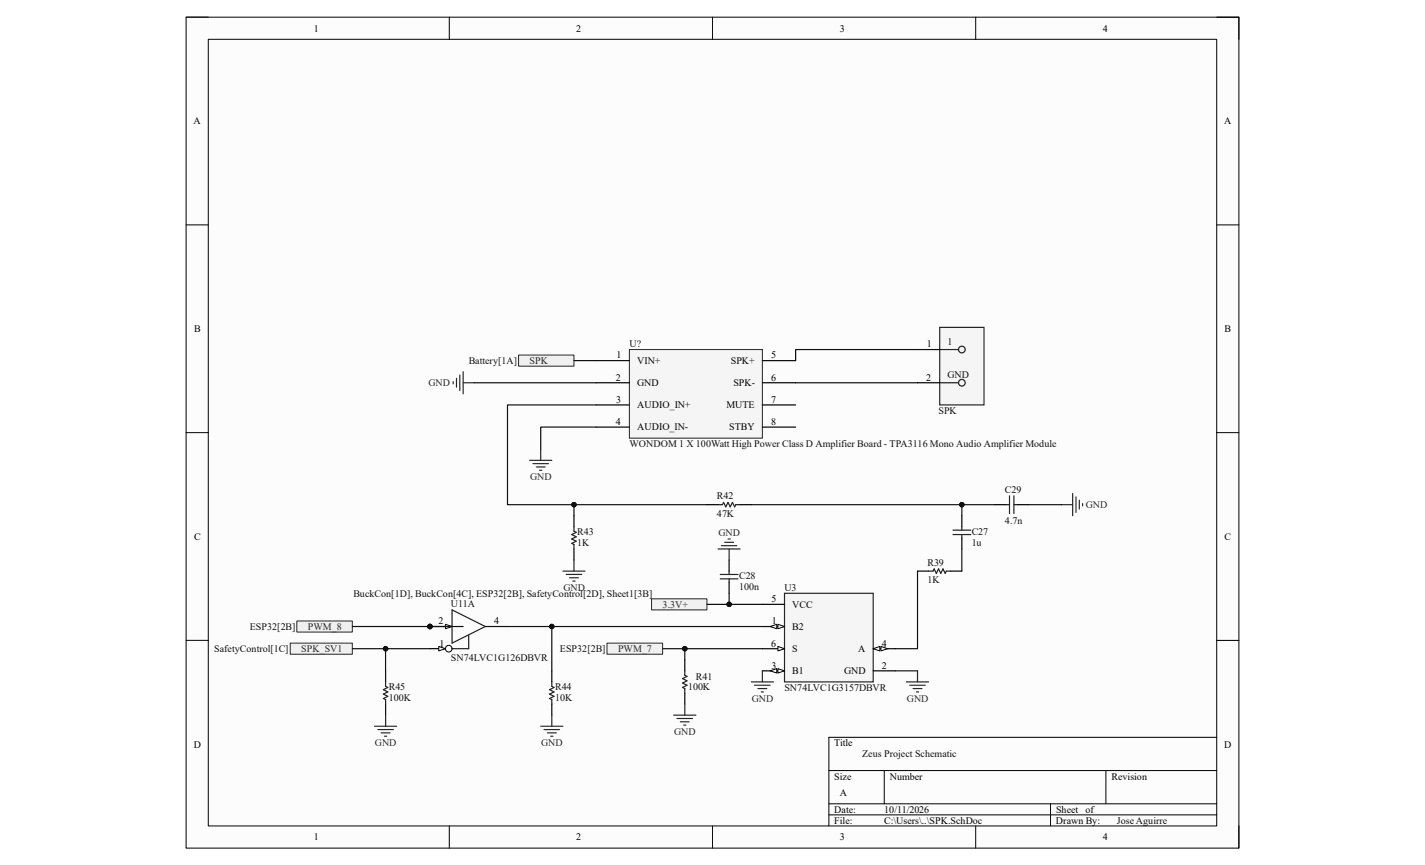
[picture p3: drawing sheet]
<svg xmlns="http://www.w3.org/2000/svg" width="356mm" height="216mm" viewBox="0 0 356 216" stroke-linecap="round" stroke-linejoin="round" font-family="sans-serif">
<path d="M46.4 4.3h262.8v207.4h-262.8z" fill-rule="evenodd" fill="#fcfcfc"/>
<path d="M46.4 4.3h262.8v207.4h-262.8z" fill="none" stroke="#000" stroke-width=".25"/>
<path d="M52 9.8h251.6v196.4h-251.6z" fill-rule="evenodd" fill="#fcfcfc"/>
<g fill="none" stroke="#000" stroke-width=".25">
<path d="M46.4 4.3h5.6M52 9.8h251.6v196.4h-251.6zM112.1 4.3v5.5M177.8 4.3v5.5M243.5 4.3v5.5M303.6 4.3h5.6v5.5M46.4 56.1h5.6M303.6 56.1h5.6M46.4 108h5.6M303.6 108h5.6M46.4 159.8h5.6M303.6 159.8h5.6"/>
<path d="M206.8 192.3h96.8M220.7 192.3v8.3M276 192.3v8.3M303.6 184h-96.8v22.2M112.1 206.2v5.5M177.8 206.2v5.5M206.8 200.6h96.8M206.8 203.4h96.8M243.5 206.2v5.5M262.1 200.6v5.6M309.2 206.2v5.5"/>
</g>
<path d="M234.5 81.7h11.1v19.4h-11.1z" fill-rule="evenodd" fill="#f5f5f5"/>
<path d="M234.5 81.7h11.1v19.4h-11.1z" fill="none" stroke="#262626" stroke-width=".3"/>
<g fill="none" stroke="#1c1c1c" stroke-width=".3">
<path d="M234.5 87.2h4.7M234.5 95.5h4.7"/>
<circle cx="240" cy="95.5" r=".83"/>
<circle cx="240" cy="87.2" r=".83"/>
</g>
<path d="M229 87.2h5.5M229 95.5h5.5" fill="none" stroke="#000" stroke-width=".3"/>
<path d="M157.1 87.2h33.1v22.2h-33.1z" fill-rule="evenodd" fill="#f5f5f5"/>
<path d="M157.1 87.2h33.1v22.2h-33.1z" fill="none" stroke="#262626" stroke-width=".25"/>
<path d="M148.8 90h8.3M148.8 95.5h8.3M190.2 90h8.3M190.2 95.5h8.3M148.8 101.1h8.3M148.8 106.6h8.3M190.2 101.1h8.3M190.2 106.6h8.3" fill="none" stroke="#000" stroke-width=".3"/>
<path d="M129.4 88.6h13.8v2.8h-13.8z" fill-rule="evenodd" fill="#f0f0f0"/>
<path d="M129.4 88.6h13.8v2.8h-13.8z" fill="none" stroke="#262626" stroke-width=".25"/>
<path d="M113.1 95.3v.5M113.9 94.4v2.2M114.7 93.6v3.9M115.6 92.8v5.5M115.6 95.5h2.7M132.2 114.9h5.5M133 115.7h3.9M133.8 116.6h2.2M134.7 117.4h.5M134.9 112.1v2.8" fill="none" stroke="#262626" stroke-width=".3"/>
<path d="M151.5 160.5h13.9v2.8h-13.9z" fill-rule="evenodd" fill="#f0f0f0"/>
<path d="M151.5 160.5h13.9v2.8h-13.9z" fill="none" stroke="#262626" stroke-width=".25"/>
<path d="M195.8 148.1h22.1v22.1h-22.1z" fill-rule="evenodd" fill="#f5f5f5"/>
<path d="M195.8 148.1h22.1v22.1h-22.1z" fill="none" stroke="#262626" stroke-width=".3"/>
<path d="M190.2 150.8h5.6M217.9 161.9h5.5" fill="none" stroke="#000" stroke-width=".3"/>
<path d="M217.9 161.9l1.7-.5v1.1z" fill="#fbfbfb"/>
<path d="M217.9 161.9l1.7-.5v1.1z" fill="none" stroke="#000" stroke-width=".25"/>
<path d="M219.8 161.4l1.7 .5-1.7 .6z" fill="#fbfbfb"/>
<path d="M219.8 161.4l1.7 .5-1.7 .6z" fill="none" stroke="#000" stroke-width=".25"/>
<path d="M190.2 167.4h5.6" fill="none" stroke="#000" stroke-width=".3"/>
<path d="M194.1 166.9l1.7 .5-1.7 .6z" fill="#fbfbfb"/>
<path d="M194.1 166.9l1.7 .5-1.7 .6z" fill="none" stroke="#000" stroke-width=".25"/>
<path d="M192.2 167.4l1.6-.5v1.1z" fill="#fbfbfb"/>
<path d="M192.2 167.4l1.6-.5v1.1z" fill="none" stroke="#000" stroke-width=".25"/>
<path d="M190.2 156.4h5.6" fill="none" stroke="#000" stroke-width=".3"/>
<path d="M194.1 155.8l1.7 .6-1.7 .5z" fill="#fbfbfb"/>
<path d="M194.1 155.8l1.7 .6-1.7 .5z" fill="none" stroke="#000" stroke-width=".25"/>
<path d="M192.2 156.4l1.6-.6v1.1z" fill="#fbfbfb"/>
<path d="M192.2 156.4l1.6-.6v1.1z" fill="none" stroke="#000" stroke-width=".25"/>
<path d="M190.2 161.9h5.6" fill="none" stroke="#000" stroke-width=".3"/>
<path d="M194.1 161.4l1.7 .5-1.7 .6z" fill="#fbfbfb"/>
<path d="M194.1 161.4l1.7 .5-1.7 .6z" fill="none" stroke="#000" stroke-width=".25"/>
<path d="M217.9 167.4h5.5" fill="none" stroke="#000" stroke-width=".3"/>
<path d="M162.6 149.5h13.8v2.7h-13.8z" fill-rule="evenodd" fill="#f0f0f0"/>
<path d="M162.6 149.5h13.8v2.7h-13.8z" fill="none" stroke="#262626" stroke-width=".25"/>
<g fill="none" stroke="#262626" stroke-width=".3">
<path d="M179.2 137h5.5M180 136.2h3.9M180.8 135.4h2.2M181.7 134.5h.5M181.9 137v2.8M264.9 126h2.8M267.7 123.2v5.5M268.5 124v3.9M269.3 124.9v2.2M270.2 125.7v.5M168.1 178.5h5.6M169 179.3h3.8"/>
<path d="M170.9 175.7v2.8M187.5 170.2h5.5M188.3 171h3.9M189.1 171.9h2.2M190 172.7h.5M190.2 167.4v2.8M226.2 170.2h5.5M227 171h3.9M227.8 171.9h2.3M228.7 172.7h.5M229 167.4v2.8M169.8 180.2h2.2"/>
<path d="M170.6 181h.6"/>
</g>
<path d="M181.9 139.8v2.7M240 128.7v2.8M240 134.3v2.7M181.9 145.3v2.8M229 142.5h2.7M237.3 142.5h2.7M170.9 164.7v2.7M170.9 173v2.7" fill="none" stroke="#000" stroke-width=".3"/>
<path d="M237.8 132.3h4.4M237.8 133.4h4.4M240 131.5v.8M240 133.4v.9M179.7 143.4h4.5M179.7 144.5h4.5M181.9 142.5v.9M181.9 144.5v.8M231.7 142.5h1.1l.3-.5 .6 1.1 .5-1.1 .6 1.1 .5-1.1 .6 1.1 .2-.6h1.2M170.9 167.4v1.1l.5 .3-1.1 .6 1.1 .5-1.1 .6 1.1 .5-1.1 .6 .6 .3v1.1" fill="none" stroke="#1c1c1c" stroke-width=".3"/>
<path d="M72.4 160.5h15.5v2.8h-15.5z" fill-rule="evenodd" fill="#f0f0f0"/>
<path d="M72.4 160.5h15.5v2.8h-15.5z" fill="none" stroke="#262626" stroke-width=".25"/>
<path d="M143.2 128.7v2.8M143.2 137v2.8M176.4 126h2.8M184.7 126h2.8M248.3 126h2.8M253.9 126h2.7" fill="none" stroke="#000" stroke-width=".3"/>
<path d="M143.2 131.5v1.1l.6 .3-1.1 .5 1.1 .6-1.1 .5 1.1 .6-1.1 .5 .5 .3v1.1M179.2 126h1.1l.3-.6 .5 1.1 .6-1.1 .5 1.1 .6-1.1 .5 1.1 .3-.5h1.1M251.1 126h.8M251.9 123.8v4.4M253 123.8v4.4M253 126h.9" fill="none" stroke="#1c1c1c" stroke-width=".3"/>
<path d="M143.2 139.8v2.7M140.5 142.5h5.5M141.3 143.4h3.9M142.1 144.2h2.2M143 145h.5" fill="none" stroke="#262626" stroke-width=".3"/>
<circle cx="107.3" cy="156.4" r=".55" fill="#0e0e0e"/>
<circle cx="107.3" cy="156.4" r=".55" fill="none" stroke="#0e0e0e" stroke-width=".25"/>
<path d="M121.1 156.4h5.5M107.3 161.9h5.5" fill="none" stroke="#000" stroke-width=".3"/>
<circle cx="112" cy="161.9" r=".83" fill="#fbfbfb"/>
<circle cx="112" cy="161.9" r=".83" fill="none" stroke="#000" stroke-width=".25"/>
<path d="M109.5 161.4l1.7 .5-1.7 .6z" fill="#fbfbfb"/>
<path d="M109.5 161.4l1.7 .5-1.7 .6z" fill="none" stroke="#000" stroke-width=".25"/>
<path d="M107.3 156.4h5.5" fill="none" stroke="#000" stroke-width=".3"/>
<path d="M111.2 155.8l1.6 .6-1.6 .5z" fill="#fbfbfb"/>
<path d="M111.2 155.8l1.6 .6-1.6 .5z" fill="none" stroke="#000" stroke-width=".25"/>
<circle cx="107.3" cy="156.4" r=".55" fill="#0e0e0e"/>
<circle cx="107.3" cy="156.4" r=".55" fill="none" stroke="#0e0e0e" stroke-width=".25"/>
<path d="M112.8 152.2l8.3 4.2-8.3 4.1zM117 158.6v3.3h-4.2" fill="none" stroke="#1c1c1c" stroke-width=".3"/>
<path d="M74.1 155h13.8v2.8h-13.8z" fill-rule="evenodd" fill="#f0f0f0"/>
<path d="M74.1 155h13.8v2.8h-13.8z" fill="none" stroke="#262626" stroke-width=".25"/>
<path d="M137.7 167.4v2.8M137.7 175.7v2.8" fill="none" stroke="#000" stroke-width=".3"/>
<path d="M137.7 170.2v1.1l.6 .3-1.2 .5 1.2 .6-1.2 .5 1.2 .6-1.2 .5 .6 .3v1.1" fill="none" stroke="#1c1c1c" stroke-width=".3"/>
<path d="M137.7 178.5v2.8M134.9 181.3h5.6M135.8 182.1h3.8M136.6 182.9h2.2M137.4 183.8h.6" fill="none" stroke="#262626" stroke-width=".3"/>
<path d="M118.3 95.5h30.5M143.2 90h5.6M198.5 95.5h30.5M229 87.2h-30.5v2.8M148.8 106.6h-13.9v5.5M165.4 161.9h24.8" fill="none" stroke="#0e0e0e" stroke-width=".3"/>
<circle cx="170.9" cy="161.9" r=".55" fill="#0e0e0e"/>
<circle cx="170.9" cy="161.9" r=".55" fill="none" stroke="#0e0e0e" stroke-width=".25"/>
<path d="M240 137v5.5M176.4 150.8h13.8" fill="none" stroke="#0e0e0e" stroke-width=".3"/>
<circle cx="182" cy="150.8" r=".55" fill="#0e0e0e"/>
<circle cx="182" cy="150.8" r=".55" fill="none" stroke="#0e0e0e" stroke-width=".25"/>
<path d="M181.9 148.1v2.7M223.4 167.4h5.6" fill="none" stroke="#0e0e0e" stroke-width=".3"/>
<circle cx="182" cy="150.8" r=".55" fill="#0e0e0e"/>
<circle cx="182" cy="150.8" r=".55" fill="none" stroke="#0e0e0e" stroke-width=".25"/>
<path d="M248.3 126h-8.3v2.7M256.6 126h8.3" fill="none" stroke="#0e0e0e" stroke-width=".3"/>
<circle cx="240" cy="126" r=".55" fill="#0e0e0e"/>
<circle cx="240" cy="126" r=".55" fill="none" stroke="#0e0e0e" stroke-width=".25"/>
<path d="M148.8 101.1h-22.2v24.9h49.8" fill="none" stroke="#0e0e0e" stroke-width=".3"/>
<circle cx="143.2" cy="126" r=".55" fill="#0e0e0e"/>
<circle cx="143.2" cy="126" r=".55" fill="none" stroke="#0e0e0e" stroke-width=".25"/>
<path d="M187.5 126h52.5" fill="none" stroke="#0e0e0e" stroke-width=".3"/>
<circle cx="240" cy="126" r=".55" fill="#0e0e0e"/>
<circle cx="240" cy="126" r=".55" fill="none" stroke="#0e0e0e" stroke-width=".25"/>
<path d="M143.2 126v2.7" fill="none" stroke="#0e0e0e" stroke-width=".3"/>
<circle cx="143.2" cy="126" r=".55" fill="#0e0e0e"/>
<circle cx="143.2" cy="126" r=".55" fill="none" stroke="#0e0e0e" stroke-width=".25"/>
<path d="M170.9 161.9v2.8" fill="none" stroke="#0e0e0e" stroke-width=".3"/>
<circle cx="170.9" cy="161.9" r=".55" fill="#0e0e0e"/>
<circle cx="170.9" cy="161.9" r=".55" fill="none" stroke="#0e0e0e" stroke-width=".25"/>
<path d="M107.3 156.4h8.3" fill="none" stroke="#0e0e0e" stroke-width=".3"/>
<circle cx="107.3" cy="156.4" r=".55" fill="#0e0e0e"/>
<circle cx="107.3" cy="156.4" r=".55" fill="none" stroke="#0e0e0e" stroke-width=".25"/>
<path d="M229 142.5v19.4h-5.6M87.9 161.9h19.4" fill="none" stroke="#0e0e0e" stroke-width=".3"/>
<circle cx="96.2" cy="161.9" r=".55" fill="#0e0e0e"/>
<circle cx="96.2" cy="161.9" r=".55" fill="none" stroke="#0e0e0e" stroke-width=".25"/>
<path d="M87.9 156.4h19.4" fill="none" stroke="#0e0e0e" stroke-width=".3"/>
<circle cx="107.3" cy="156.4" r=".55" fill="#0e0e0e"/>
<circle cx="107.3" cy="156.4" r=".55" fill="none" stroke="#0e0e0e" stroke-width=".25"/>
<path d="M126.6 156.4h63.6" fill="none" stroke="#0e0e0e" stroke-width=".3"/>
<circle cx="137.7" cy="156.4" r=".55" fill="#0e0e0e"/>
<circle cx="137.7" cy="156.4" r=".55" fill="none" stroke="#0e0e0e" stroke-width=".25"/>
<path d="M137.7 156.4v11" fill="none" stroke="#0e0e0e" stroke-width=".3"/>
<circle cx="137.7" cy="156.4" r=".55" fill="#0e0e0e"/>
<circle cx="137.7" cy="156.4" r=".55" fill="none" stroke="#0e0e0e" stroke-width=".25"/>
<path d="M96.2 167.4v2.8M96.2 175.7v2.8" fill="none" stroke="#000" stroke-width=".3"/>
<path d="M96.2 170.2v1.1l.6 .3-1.1 .5 1.1 .6-1.1 .5 1.1 .6-1.1 .5 .5 .3v1.1" fill="none" stroke="#1c1c1c" stroke-width=".3"/>
<path d="M96.2 161.9v5.5" fill="none" stroke="#0e0e0e" stroke-width=".3"/>
<circle cx="96.2" cy="161.9" r=".55" fill="#0e0e0e"/>
<circle cx="96.2" cy="161.9" r=".55" fill="none" stroke="#0e0e0e" stroke-width=".25"/>
<path d="M96.2 178.5v2.8M93.5 181.3h5.5M94.3 182.1h3.9M95.1 182.9h2.2M95.9 183.8h.6" fill="none" stroke="#262626" stroke-width=".3"/>
<g font-size="2.5">
<text x="78.3" y="7.9">1</text>
<text x="143.8" y="7.9">2</text>
<text x="209.6" y="7.9">3</text>
<text x="275.2" y="7.9">4</text>
<text x="48.3" y="31">A</text>
<text x="305.5" y="31">A</text>
<text x="48.4" y="82.9">B</text>
<text x="305.6" y="82.9">B</text>
<text x="153.9" y="89.5">1</text>
<text x="192.4" y="89.5">5</text>
<text x="231.3" y="86.7">1</text>
<text x="153.7" y="95">2</text>
<text x="159" y="90.8">VIN+</text>
<text x="182.4" y="90.8">SPK+</text>
<text x="192.4" y="95">6</text>
<text x="231.1" y="95">2</text>
<text x="153.8" y="100.5">3</text>
<text x="159" y="96.4">GND</text>
<text x="159" y="101.9">AUDIO_IN+</text>
<text x="181.3" y="101.9">MUTE</text>
<text x="183" y="96.4">SPK-</text>
<text x="192.4" y="100.5">7</text>
<text x="153.7" y="106">4</text>
<text x="159" y="107.4">AUDIO_IN-</text>
<text x="181.9" y="107.4">STBY</text>
<text x="192.4" y="106">8</text>
<text x="48.4" y="134.7">C</text>
<text x="305.6" y="134.7">C</text>
<text x="109.4" y="155.8">2</text>
<text x="123.3" y="155.8">4</text>
<text x="192.5" y="150.3">5</text>
<text x="192.6" y="155.8">1</text>
<text x="197.7" y="151.7">VCC</text>
<text x="109.6" y="161.4">1</text>
<text x="192.4" y="161.4">6</text>
<text x="197.7" y="157.2">B2</text>
<text x="220.1" y="161.4">4</text>
<text x="192.5" y="166.9">3</text>
<text x="197.7" y="162.7">S</text>
<text x="214.2" y="162.7">A</text>
<text x="220.1" y="166.9">2</text>
<text x="197.7" y="168.3">B1</text>
<text x="210.7" y="168.3">GND</text>
<text x="48.3" y="186.6">D</text>
<text x="208.2" y="186.3">Title</text>
<text x="305.5" y="186.6">D</text>
<text x="208.2" y="194.6">Size</text>
<text x="222" y="194.6">Number</text>
<text x="277.4" y="194.6">Revision</text>
<text x="208.2" y="202.9">Date:</text>
<text x="209.6" y="198.7">A</text>
<text x="220.6" y="202.9">10/11/2026</text>
<text x="263.5" y="202.9">Sheet</text>
<text x="270.8" y="202.9">of</text>
<text x="78.3" y="209.8">1</text>
<text x="143.8" y="209.8">2</text>
<text x="208.2" y="205.6">File:</text>
<text x="209.6" y="209.8">3</text>
<text x="220.6" y="205.6">C:\Users\..\SPK.SchDoc</text>
<text x="263.5" y="205.6">Drawn By:</text>
<text x="275.2" y="209.8">4</text>
</g>
<g font-size="2.5" fill="#0e0e0e">
<text x="157.1" y="86.7">U?</text>
<text x="236.4" y="86.1">1</text>
<text x="117" y="90.8">Battery[1A]</text>
<text x="236.4" y="94.4">GND</text>
<text x="234.2" y="103.3">SPK</text>
<text x="157.1" y="111.6">WONDOM 1 X 100Watt High Power Class D Amplifier Board - TPA3116 Mono Audio Amplifier Module</text>
<text x="178.9" y="124.6">R42</text>
<text x="250.8" y="122.9">C29</text>
<text x="178.9" y="129">47K</text>
<text x="250.8" y="130.7">4.7n</text>
<text x="144.1" y="136.2">1K</text>
<text x="144.1" y="133.4">R43</text>
<text x="242.5" y="136.2">1u</text>
<text x="242.5" y="133.4">C27</text>
<text x="231.4" y="141.2">R39</text>
<text x="88.2" y="148.9">BuckCon[1D], BuckCon[4C], ESP32[2B], SafetyControl[2D], Sheet1[3B]</text>
<text x="184.4" y="147.3">100n</text>
<text x="184.4" y="144.5">C28</text>
<text x="195.7" y="147.5">U3</text>
<text x="231.4" y="145.6">1K</text>
<text x="112.5" y="151.4">U11A</text>
<text x="62.4" y="157.2">ESP32[2B]</text>
<text x="53.5" y="162.7">SafetyControl[1C]</text>
<text x="112.5" y="165">SN74LVC1G126DBVR</text>
<text x="139.7" y="162.7">ESP32[2B]</text>
<text x="97" y="172.2">R45</text>
<text x="138.5" y="172.2">R44</text>
<text x="171.7" y="172.2">100K</text>
<text x="173.7" y="169.7">R41</text>
<text x="195.7" y="172.4">SN74LVC1G3157DBVR</text>
<text x="97" y="174.9">100K</text>
<text x="138.5" y="174.9">10K</text>
<text x="215.1" y="189">Zeus Project Schematic</text>
<text x="278.7" y="205.6">Jose Aguirre</text>
</g>
<g font-size="2.5" fill="#262626">
<text x="132.2" y="90.8">SPK</text>
<text x="106.9" y="96.4">GND</text>
<text x="132.3" y="119.9">GND</text>
<text x="271" y="126.8">GND</text>
<text x="179.3" y="133.7">GND</text>
<text x="140.6" y="147.5">GND</text>
<text x="165.4" y="151.7">3.3V+</text>
<text x="76.8" y="157.2">PWM_8</text>
<text x="75.2" y="162.7">SPK_SV1</text>
<text x="154.2" y="162.7">PWM_7</text>
<text x="187.6" y="175.2">GND</text>
<text x="226.3" y="175.2">GND</text>
<text x="168.2" y="183.5">GND</text>
<text x="93.6" y="186.3">GND</text>
<text x="135" y="186.3">GND</text>
</g>
</svg>
